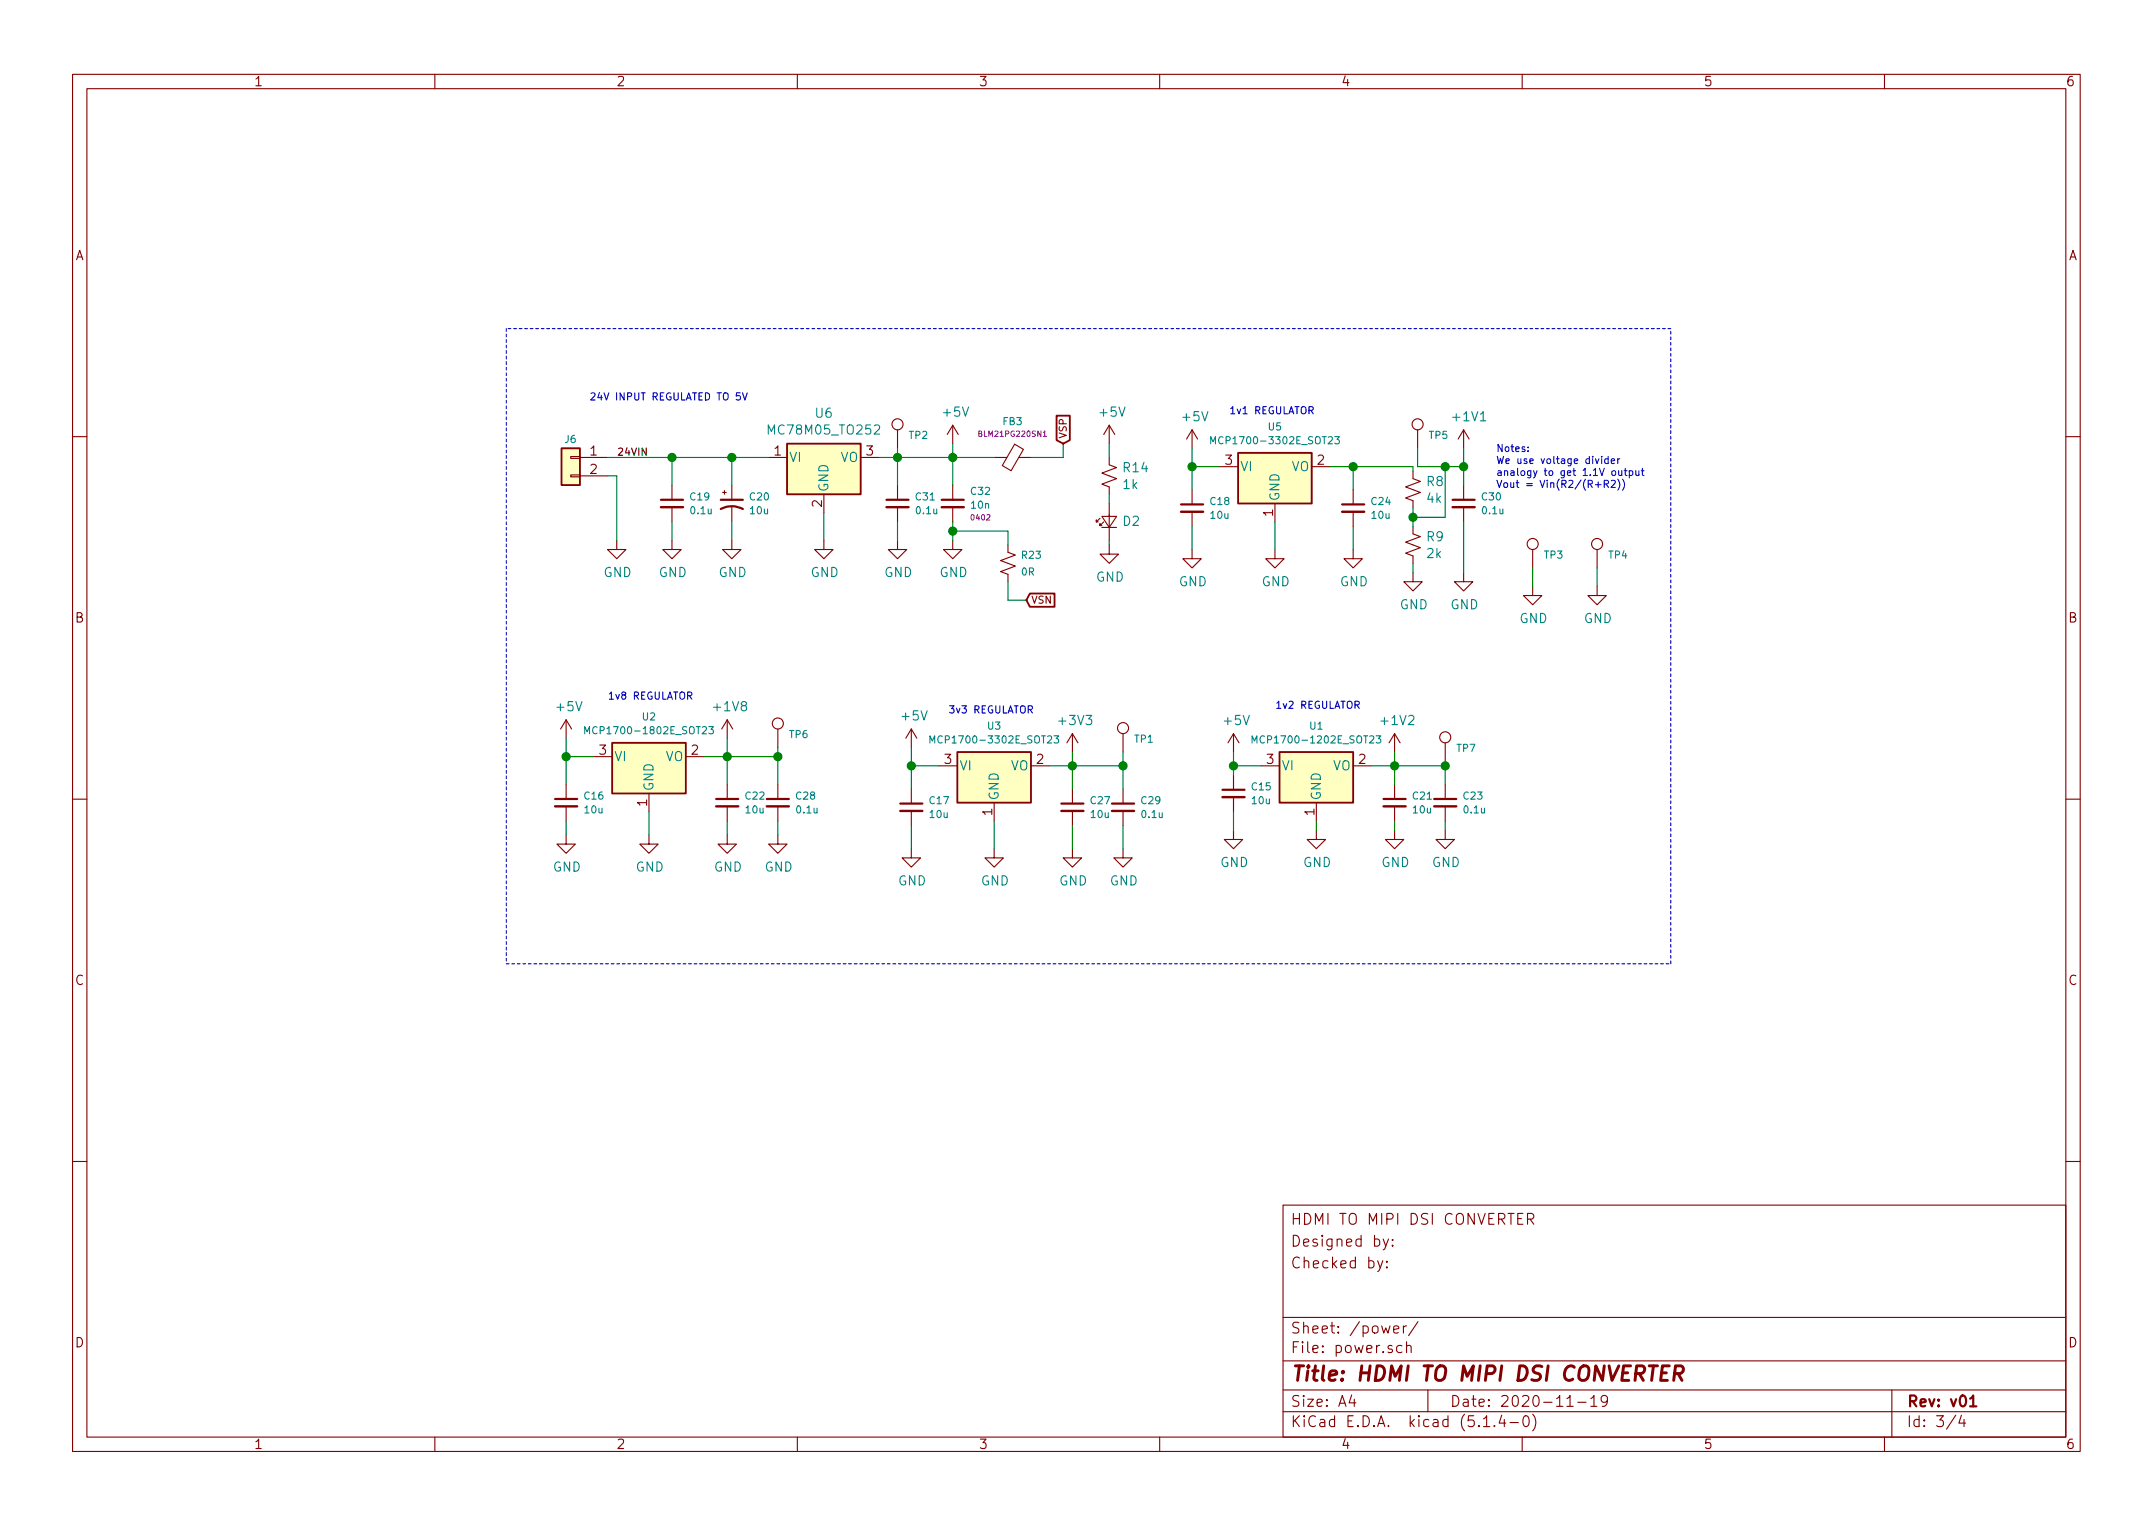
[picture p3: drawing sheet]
<svg xmlns="http://www.w3.org/2000/svg" width="297mm" height="210mm" viewBox="0 0 297 210" stroke-linecap="round" stroke-linejoin="round" font-family="sans-serif">
<g fill="none" stroke="#840000" stroke-width=".15">
<path d="M10 10.3h277v189.9h-277zM12 12.2h273v186.1h-273zM60 10.3v1.9M110 10.3v1.9M160 10.3v1.9M210 10.3v1.9M260 10.3v1.9M123.8 59.3v2.5M131.4 58.7v2.5M131.4 58.7l-.7 1.2M131.4 58.7l.8 1.2M153 58.7v2.5"/>
<path d="M153 58.7l-.7 1.2M153 58.7l.8 1.2M164.5 59.3v2.5M164.5 59.3l-.8 1.3M164.5 59.3l.7 1.3M195.6 59.3v2.5M201.9 59.3v2.5M201.9 59.3l-.7 1.3M201.9 59.3l.8 1.3M10 60.2h2M78.7 65.5h1.3v.3h-1.3zM78.7 63h1.3v.2h-1.3z"/>
<path d="M80 63.1h3.8M80 65.7h3.8M85.1 74.5v1.3h1.3l-1.3 1.3-1.3-1.3h1.3M92.7 74.5v1.3h1.3l-1.3 1.3-1.3-1.3h1.3M92.7 66.9v2.1M92.7 70v2M99.7 67.9h.5M99.9 67.7v.5M101 74.5v1.3h1.2l-1.2 1.3-1.3-1.3h1.3M101 66.9v2.1M101 70v2M106 63.1h2.6"/>
<path d="M113.7 74.5v1.3h1.2l-1.2 1.3-1.3-1.3h1.3M113.7 68.2v2.5M118.7 63.1h2.6M123.8 74.5v1.3h1.3l-1.3 1.3-1.2-1.3h1.2M123.8 66.9v2.1M123.8 70v2M131.4 74.5v1.3h1.3l-1.3 1.3-1.2-1.3h1.2M131.4 66.9v2.1M131.4 70v2M137.2 63.1h1.7M139.1 75.2v1l1 .4-2.1 .7 2.1 .8-2.1 .8 1.1 .3v1.1M140 61.3l1.2 .7-1.7 2.9-1.2-.7z"/>
<path d="M140.6 63.1h1.6M151.8 71.5l-.5 .5v-.3v.3h.2M152 71.2h2.1l-1.1 1.6zM152 72.8h2.1M152.3 72l-.5 .5v-.2v.2h.2M153 75.2v1.2h1.3l-1.3 1.3-1.2-1.3h1.2M153 63.1v1l1.1 .4-2.1 .8 2.1 .7-2.1 .8 1 .4v1M153 69.5v5M164.5 75.8v1.3h1.2l-1.2 1.3-1.3-1.3h1.3M164.5 67.6v2M164.5 70.6v2M168.3 64.4h2.5"/>
<path d="M175.9 75.8v1.3h1.3l-1.3 1.3-1.3-1.3h1.3M175.9 69.5v2.5M181 64.4h2.5M186.7 75.8v1.3h1.3l-1.3 1.3-1.3-1.3h1.3M186.7 67.6v2M186.7 70.6v2M194.9 79v1.3h1.3l-1.3 1.2-1.2-1.2h1.2M194.9 72.6v1.1l1.1 .3-2.1 .8 2.1 .8-2.1 .7 1 .4v1M194.9 65v1l1.1 .4-2.1 .8 2.1 .7-2.1 .8 1 .4v1M201.9 79v1.3h1.3l-1.3 1.2-1.2-1.2h1.2M201.9 66.9v2.1M201.9 70v2"/>
<path d="M211.5 75.8v2.6M220.3 75.8v2.6M285 60.2h2M78.1 99.3l-.8 1.3M78.1 99.3v2.5M78.1 99.3l.8 1.3M100.3 99.3v2.5M100.3 99.3l-.7 1.3M100.3 99.3l.8 1.3M211.5 80.9v1.3h1.2l-1.2 1.2-1.3-1.2h1.3M220.3 80.9v1.3h1.3l-1.3 1.2-1.2-1.2h1.2M10 110.3h2"/>
<path d="M78.1 115.2v1.3h1.3l-1.3 1.2-1.3-1.2h1.3M78.1 108.2v2M78.1 111.2v2.1M81.9 104.4h2.6M89.5 115.2v1.3h1.3l-1.3 1.2-1.2-1.2h1.2M89.5 109.5v2.5M94.6 104.4h2.6M100.3 115.2v1.3h1.3l-1.3 1.2-1.2-1.2h1.2M100.3 108.2v2M100.3 111.2v2.1M107.3 115.2v1.3h1.3l-1.3 1.2-1.3-1.2h1.3M107.3 100.6v2.5"/>
<path d="M107.3 108.2v2M107.3 111.2v2.1M125.7 117.1v1.3h1.3l-1.3 1.2-1.2-1.2h1.2M125.7 100.6v2.5M125.7 108.8v2.1M125.7 111.9v2M125.7 100.6l-.7 1.2M125.7 100.6l.8 1.2M129.5 105.7h2.6M137.2 117.1v1.3h1.2l-1.2 1.2-1.3-1.2h1.3M137.2 110.7v2.6M142.2 105.7h2.6"/>
<path d="M148 117.1v1.3h1.2l-1.2 1.2-1.3-1.2h1.3M148 101.2v2.6M148 108.8v2.1M148 111.9v2M148 101.2l-.8 1.3M148 101.2l.7 1.3M154.9 117.1v1.3h1.3l-1.3 1.2-1.2-1.2h1.2M154.9 101.2v2.6M154.9 108.8v2.1M154.9 111.9v2M170.2 114.5v1.3h1.2l-1.2 1.3-1.3-1.3h1.3M170.2 101.2l-.8 1.3"/>
<path d="M170.2 101.2v2.6M170.2 106.9v2.1M170.2 110v2M170.2 101.2l.7 1.3M174 105.7h2.5M181.6 114.5v1.3h1.3l-1.3 1.3-1.3-1.3h1.3M181.6 110.7v2.6M186.7 105.7h2.5M192.4 114.5v1.3h1.3l-1.3 1.3-1.3-1.3h1.3M192.4 101.2v2.6M192.4 108.2v2M192.4 111.2v2.1"/>
<path d="M192.4 101.2l-.8 1.3M192.4 101.2l.8 1.3M199.4 114.5v1.3h1.3l-1.3 1.3-1.3-1.3h1.3M199.4 102.5v2.5M199.4 108.2v2M199.4 111.2v2.1M285 110.3h2M10 160.2h2M177 166.3h108v32h-108zM190.1 173.9l.3 1M190.8 173.9l-.5 1.4-.2 .1M190.8 170.9l.4 1"/>
<path d="M191.3 174.8h.1l-.1 .1v-.1v.1M191.3 174l.1 .1h-.1v-.1v.1M191.6 170.9l-.5 1.4-.3 .1M192.1 171.8l.1 .1h-.1h-.1l.1-.1v.1M192.1 171l.1 .1h-.1h-.1l.1-.1v.1M210.1 167.4h-.7v1.5h.7M210.7 168.2h.6a.41 .41 0 0 0 .3-.4 .41 .41 0 0 0-.3-.4h-.6v1.5M211.1 168.2l.5 .7M285 160.2h2M60 198.3v1.9M110 198.3v1.9M160 198.3v1.9"/>
<path d="M177 194.8h108M177 191.8h108M177 187.8h108M177 181.8h108M186.5 192.5l-.4 1h1M186.8 193v1M192.3 183.4l.7-.1-.1-.3-.4-.1-.2 .2v.7l.2 .1 .4-.1M193.4 185.7a.48 .48 0 0 0-.7 .2v.4a.48 .48 0 0 0 .7 .2M193.6 182.9v1M194.1 185.7a.38 .38 0 0 1 .6 .1v.8M194.1 182.9l-.3 .1-.2 .2M194.1 185.1v1.5"/>
<path d="M195.6 182.3l-1.3 2M197 191.8v3M204.7 196.8h.8M206.2 196.7v.1l-.1-.1h.1v.1M207.2 195.2l-.4 1.1h.9M207.5 195.8v1M208.3 196.3h1.2M210 198.3v1.9M210.3 195.4a.36 .36 0 0 1 .6 .2 .77 .77 0 0 1-.4 1.2 1 1 0 0 1-.2-1.4zM211.5 195.1a1.71 1.71 0 0 1 0 2.3M216.2 194h.8M217.7 193.5h1.1"/>
<path d="M219.5 193l.4-.5v1.5M219.5 194h.8M221.8 193.2l-.3 .3h-.3l-.2-.2-.1-.5 .3-.3a.47 .47 0 0 1 .6 .3 1.01 1.01 0 0 1-.5 1.2h-.2M260 198.3v1.9M261 191.8v6.5M269.8 195.2l-1.2 2M270.6 195.2l-.3 1.1h.9M271 195.8v1"/>
<circle cx="123.8" cy="58.5" r=".76"/>
<circle cx="195.6" cy="58.5" r=".76"/>
<circle cx="211.5" cy="75.1" r=".76"/>
<circle cx="220.3" cy="75.1" r=".76"/>
<circle cx="107.3" cy="99.8" r=".76"/>
<circle cx="154.9" cy="100.5" r=".76"/>
<circle cx="199.4" cy="101.7" r=".76"/>
</g>
<g fill="none" stroke="#840000" stroke-width=".3">
<path d="M91.2 69h3M99.4 70.2a3.2 3.2 0 0 1 3.1 0M99.4 69h3.1M122.3 69h3M129.9 69h3.1M162.9 69.6h3.1M185.2 69.6h3M200.4 69h3.1M76.6 110.2h3M98.8 110.2h3.1M105.8 110.2h3M124.2 110.9h3.1"/>
<path d="M146.4 110.9h3.1M153.4 110.9h3.1M168.7 109h3M190.9 110.2h3M197.9 110.2h3M271.8 193l.4-.5v1.5M271.8 194h.9"/>
</g>
<path d="M227.5 188.4h1.2M229.2 189.4h.7M230.3 188.4h-.9l-.3 2h.9M231 189.5h.8a.56 .56 0 0 0 .5-.5 .56 .56 0 0 0-.4-.6h-.7l-.3 2M231.5 189.5l.6 .9" fill="none" stroke="#840000" stroke-width=".41"/>
<g fill="#ffffc2" stroke="#ffffc2" stroke-width=".14">
<path d="M176.5 103.8h10.2v6.9h-10.2z"/>
<path d="M84.5 102.5h10.1v7h-10.1z"/>
<path d="M132.1 103.8h10.1v6.9h-10.1z"/>
<path d="M77.5 61.8h2.5v5.1h-2.5z"/>
<path d="M108.6 61.2h10.1v7h-10.1z"/>
<path d="M170.8 62.5h10.2v7h-10.2z"/>
</g>
<path d="M145.8 57.3h1.8v3.4l-.9 .5-.9-.5zM77.5 61.8h2.5v5.1h-2.5zM108.6 61.2h10.1v7h-10.1zM170.8 62.5h10.2v7h-10.2zM142.1 81.9h3.4v1.8h-3.4l-.5-.9zM84.5 102.5h10.1v7h-10.1zM132.1 103.8h10.1v6.9h-10.1zM176.5 103.8h10.2v6.9h-10.2z" fill="none" stroke="#840000" stroke-width=".25"/>
<path d="M167 61.2v-1l.4 .8 .3-.8v1M184.1 60.2h.7l-.3 .4 .3 .2-.1 .3-.1 .1-.5-.1M80.7 101.2v-1l.3 .8 .3-.8v1M97.8 100.2h.6l-.3 .4 .3 .2v.3l-.2 .1-.4-.1M128.3 102.5v-1l.3 .7 .4-.7v1M145.4 101.5h.6l-.3 .4 .3 .2v.3l-.2 .1-.4-.1M172.7 102.5v-1l.4 .7 .3-.7v1M189.9 101.5h.6l-.3 .4 .3 .2-.1 .3-.1 .1-.4-.1" fill="none" stroke="#008484" stroke-width=".15"/>
<g fill="none" stroke="#840000" stroke-width=".33">
<path d="M91.2 70h3M122.3 70h3M129.9 70h3.1M162.9 70.6h3.1M185.2 70.6h3M200.4 70h3.1M76.6 111.2h3M98.8 111.2h3.1M105.8 111.2h3M124.2 111.9h3.1M146.4 111.9h3.1M153.4 111.9h3.1"/>
<path d="M168.7 110h3M190.9 111.2h3M197.9 111.2h3"/>
</g>
<path d="M143.9 60.2h.5" fill="none" stroke="#840084" stroke-width=".14"/>
<path d="M69.8 45.3v87.7M230.5 45.3h-160.7M69.8 133h160.7M230.5 133v-87.7" fill="none" stroke="#0000c2" stroke-width=".15" stroke-dasharray=".4 .4"/>
<g fill="none" stroke="#008400" stroke-width=".15">
<path d="M83.8 63.1h22.2M83.8 65.7h1.3v8.8M92.7 63.1v3.8M92.7 72v2.5M101 63.1v3.8M101 72v2.5M113.7 70.7v3.8M121.3 63.1h15.9M123.8 61.8v5.1M123.8 72v2.5M131.4 61.2v5.7M131.4 72v2.5"/>
<path d="M131.4 73.3h7.7v1.9M146.7 61.2v1.9h-4.5M153 61.2v1.9M153 68.2v1.3M153 74.5v.7M164.5 64.4h3.8M164.5 61.8v5.8M164.5 72.6v3.2M175.9 72v3.8M183.5 64.4h11.4v.6M186.7 64.4v3.2M186.7 72.6v3.2"/>
<path d="M194.9 70.1v2.5M194.9 77.7v1.3M195.6 61.8v2.6h6.3M199.4 64.4v7h-4.5M201.9 61.8v5.1M201.9 72v7M211.5 78.4v2.5M220.3 78.4v2.5M139.1 80.3v2.5h2.5M78.1 104.4h3.8M78.1 101.8v6.4M78.1 113.3v1.9"/>
<path d="M89.5 112v3.2M97.2 104.4h10.1M100.3 101.8v6.4M100.3 113.3v1.9M107.3 103.1v5.1M107.3 113.3v1.9M125.7 103.1v5.7M125.7 113.9v3.2M125.7 105.7h3.8M137.2 113.3v3.8M144.8 105.7h10.1M148 103.8v5"/>
<path d="M148 113.9v3.2M154.9 103.8v5M154.9 113.9v3.2M170.2 105.7h3.8M170.2 103.8v3.1M170.2 112v2.5M181.6 113.3v1.2M189.2 105.7h10.2M192.4 103.8v4.4M192.4 113.3v1.2M199.4 105v3.2M199.4 113.3v1.2"/>
</g>
<g fill="none" stroke="#0000c2" stroke-width=".15">
<path d="M102.1 54.2h-.5v.5l.5-.1 .1 .2-.1 .3-.1 .1-.4-.1M102.4 54.2l.4 1 .3-1M180.6 56.6h.5l.1-.2-.1-.2-.5-.1v1M180.8 56.6l.4 .5M210.8 62.2v.1M210.8 61.7v.1M220.1 66.9h.8M221 63h.1M221 63.3v.7M221.3 66.8l.5-.1 .1-.1v-.3h-.6v1M221.6 66.8l.3 .5M221.9 63.3h-.3l-.2 .2 .1 .4h.4"/>
<path d="M221.9 63v1M222.3 63.6l.5-.1-.1-.2h-.3l-.1 .1v.5h.4M222.3 66.3h.4h.1l.1 .2-.7 .8h.7M223.2 66.1a1.16 1.16 0 0 1 0 1.5M223.2 63.3v.7M223.3 64.9l.1 .7h.2l.1-.1M223.5 63.3l-.3 .2M223.7 64.9v.7M223.9 66.1a1.16 1.16 0 0 1 0 1.5M224.1 64.9h.4M224.2 64.6v.9l.3 .1M224.8 65l.3-.1 .2 .2-.1 .5h-.4"/>
<path d="M224.8 64.9v1M225.7 64.9v.6a.24 .24 0 0 0 .2 .1 .24 .24 0 0 0 .2-.1M226.1 64.9v.7M226.4 64.9h.4M226.6 64.6v.9v.1h.2M94.9 96l.5-.1 .1-.1-.1-.3h-.5v1M95.1 96l.4 .5M141.9 97.9l.4-.1 .1-.1v-.2l-.5-.1v1M142.1 97.9l.3 .5M186.9 97.3l.5-.1 .1-.1v-.3l-.6-.1v1M187.2 97.3l.3 .4"/>
</g>
<g fill="#008400" stroke="#008400" stroke-width=".25">
<circle cx="123.8" cy="63.1" r=".51"/>
<circle cx="125.7" cy="105.7" r=".51"/>
<circle cx="131.4" cy="73.3" r=".51"/>
<circle cx="170.2" cy="105.7" r=".51"/>
<circle cx="154.9" cy="105.7" r=".51"/>
<circle cx="148" cy="105.7" r=".51"/>
<circle cx="201.9" cy="64.4" r=".51"/>
<circle cx="194.9" cy="71.4" r=".51"/>
<circle cx="92.7" cy="63.1" r=".51"/>
<circle cx="192.4" cy="105.7" r=".51"/>
<circle cx="78.1" cy="104.4" r=".51"/>
<circle cx="101" cy="63.1" r=".51"/>
<circle cx="199.4" cy="64.4" r=".51"/>
<circle cx="186.7" cy="64.4" r=".51"/>
<circle cx="164.5" cy="64.4" r=".51"/>
<circle cx="199.4" cy="105.7" r=".51"/>
<circle cx="100.3" cy="104.4" r=".51"/>
<circle cx="131.4" cy="63.1" r=".51"/>
<circle cx="107.3" cy="104.4" r=".51"/>
</g>
<text font-size="2.8" fill="#840000" x="178" y="190.5">Title: HDMI TO MIPI DSI CONVERTER</text>
<g font-size="2.1" fill="#840000">
<text x="178" y="172">Designed by:</text>
<text x="178" y="169">HDMI TO MIPI DSI CONVERTER</text>
<text x="178" y="175">Checked by:</text>
<text x="178" y="184">Sheet: /power/</text>
<text x="178" y="186.7">File: power.sch</text>
<text x="178" y="196.9">KiCad E.D.A. kicad (5.1.4-0)</text>
<text x="178" y="194.1">Size: A4</text>
<text x="200" y="194.1">Date: 2020-11-19</text>
<text x="263" y="194.1">Rev: v01</text>
<text x="263" y="196.9">Id: 3/4</text>
</g>
<g font-size="1.8" fill="#840000">
<text x="35" y="11.9">1</text>
<text x="85" y="11.9">2</text>
<text x="135" y="11.9">3</text>
<text x="185" y="11.9">4</text>
<text x="235" y="11.9">5</text>
<text x="285" y="11.9">6</text>
<text x="10.4" y="35.9">A</text>
<text x="285.4" y="35.9">A</text>
<text x="81.4" y="62.9">1</text>
<text x="81.4" y="65.4">2</text>
<text x="106.8" y="62.9">1</text>
<text x="119.5" y="62.9">3</text>
<text x="169.1" y="64.1">3</text>
<text x="181.8" y="64.1">2</text>
<text x="113.4" y="69.9" transform="rotate(-90 113.4 69.9)">2</text>
<text x="175.6" y="71.2" transform="rotate(-90 175.6 71.2)">1</text>
<text x="10.4" y="85.9">B</text>
<text x="285.4" y="85.9">B</text>
<text x="82.7" y="104.1">3</text>
<text x="95.4" y="104.1">2</text>
<text x="130.3" y="105.4">3</text>
<text x="143" y="105.4">2</text>
<text x="174.8" y="105.4">3</text>
<text x="187.5" y="105.4">2</text>
<text x="89.3" y="111.2" transform="rotate(-90 89.3 111.2)">1</text>
<text x="136.9" y="112.5" transform="rotate(-90 136.9 112.5)">1</text>
<text x="181.4" y="112.5" transform="rotate(-90 181.4 112.5)">1</text>
<text x="10.4" y="135.9">C</text>
<text x="285.4" y="135.9">C</text>
<text x="10.4" y="185.9">D</text>
<text x="285.4" y="185.9">D</text>
<text x="35" y="199.9">1</text>
<text x="85" y="199.9">2</text>
<text x="135" y="199.9">3</text>
<text x="185" y="199.9">4</text>
<text x="235" y="199.9">5</text>
<text x="285" y="199.9">6</text>
</g>
<g font-size="1.8" fill="#008484">
<text x="106.4" y="60">MC78M05_TO252</text>
<text x="112.5" y="57.7">U6</text>
<text x="130.2" y="57.5">+5V</text>
<text x="151.8" y="57.5">+5V</text>
<text x="163.2" y="58.1">+5V</text>
<text x="200.6" y="58.1">+1V1</text>
<text x="108.8" y="63.7">VI</text>
<text x="115.9" y="63.7">VO</text>
<text x="155" y="65.2">R14</text>
<text x="171.1" y="65">VI</text>
<text x="178.2" y="65">VO</text>
<text x="114.3" y="67.9" transform="rotate(-90 114.3 67.9)">GND</text>
<text x="155" y="67.5">1k</text>
<text x="176.5" y="69.2" transform="rotate(-90 176.5 69.2)">GND</text>
<text x="196.9" y="67.1">R8</text>
<text x="196.9" y="69.4">4k</text>
<text x="155" y="72.6">D2</text>
<text x="196.9" y="74.7">R9</text>
<text x="196.9" y="77">2k</text>
<text x="83.3" y="79.6">GND</text>
<text x="90.9" y="79.6">GND</text>
<text x="99.1" y="79.6">GND</text>
<text x="111.8" y="79.6">GND</text>
<text x="122" y="79.6">GND</text>
<text x="129.6" y="79.6">GND</text>
<text x="151.2" y="80.3">GND</text>
<text x="162.6" y="80.9">GND</text>
<text x="174.1" y="80.9">GND</text>
<text x="184.9" y="80.9">GND</text>
<text x="193.1" y="84.1">GND</text>
<text x="200.1" y="84.1">GND</text>
<text x="209.6" y="86">GND</text>
<text x="218.5" y="86">GND</text>
<text x="76.9" y="98.1">+5V</text>
<text x="98.6" y="98.1">+1V8</text>
<text x="124.5" y="99.4">+5V</text>
<text x="146.3" y="100">+3V3</text>
<text x="169" y="100">+5V</text>
<text x="190.7" y="100">+1V2</text>
<text x="84.7" y="105">VI</text>
<text x="91.8" y="105">VO</text>
<text x="132.3" y="106.3">VI</text>
<text x="139.4" y="106.3">VO</text>
<text x="176.8" y="106.3">VI</text>
<text x="183.9" y="106.3">VO</text>
<text x="90.2" y="109.2" transform="rotate(-90 90.2 109.2)">GND</text>
<text x="137.8" y="110.5" transform="rotate(-90 137.8 110.5)">GND</text>
<text x="182.2" y="110.5" transform="rotate(-90 182.2 110.5)">GND</text>
<text x="168.4" y="119.6">GND</text>
<text x="179.8" y="119.6">GND</text>
<text x="190.6" y="119.6">GND</text>
<text x="197.6" y="119.6">GND</text>
<text x="76.3" y="120.3">GND</text>
<text x="87.7" y="120.3">GND</text>
<text x="98.5" y="120.3">GND</text>
<text x="105.5" y="120.3">GND</text>
<text x="123.9" y="122.2">GND</text>
<text x="135.3" y="122.2">GND</text>
<text x="146.1" y="122.2">GND</text>
<text x="153.1" y="122.2">GND</text>
</g>
<g font-size="1.4" fill="#0000c2">
<text x="81.3" y="55.2">24V INPUT REGULATED TO 5V</text>
<text x="169.5" y="57.1">1v1 REGULATOR</text>
<text x="206.4" y="62.4">Notes:</text>
<text x="206.4" y="64">We use voltage divider</text>
<text x="206.4" y="65.7">analogy to get 1.1V output</text>
<text x="206.4" y="67.3">Vout = Vin(R2/(R+R2))</text>
<text x="83.8" y="96.5">1v8 REGULATOR</text>
<text x="130.8" y="98.4">3v3 REGULATOR</text>
<text x="175.9" y="97.8">1v2 REGULATOR</text>
</g>
<g font-size="1.4" fill="#008484">
<text x="138.4" y="58.6">FB3</text>
<text x="175" y="59.4">U5</text>
<text x="78" y="61.1">J6</text>
<text x="125.5" y="60.5">TP2</text>
<text x="168" y="61.3">MCP1700-3302E_SOT23</text>
<text x="197.2" y="60.5">TP5</text>
<text x="95.3" y="69">C19</text>
<text x="95.4" y="70.9">0.1u</text>
<text x="103.5" y="69">C20</text>
<text x="103.6" y="70.9">10u</text>
<text x="126.4" y="69">C31</text>
<text x="126.5" y="70.9">0.1u</text>
<text x="134" y="68.3">C32</text>
<text x="134.1" y="70.2">10n</text>
<text x="167" y="69.7">C18</text>
<text x="167.1" y="71.6">10u</text>
<text x="189.3" y="69.7">C24</text>
<text x="189.3" y="71.6">10u</text>
<text x="204.5" y="69">C30</text>
<text x="204.6" y="70.9">0.1u</text>
<text x="141" y="77.1">R23</text>
<text x="213.1" y="77.1">TP3</text>
<text x="222" y="77.1">TP4</text>
<text x="141" y="79.4">0R</text>
<text x="81.7" y="101.3">MCP1700-1802E_SOT23</text>
<text x="88.7" y="99.4">U2</text>
<text x="108.9" y="101.8">TP6</text>
<text x="136.3" y="100.7">U3</text>
<text x="180.7" y="100.7">U1</text>
<text x="129.3" y="102.6">MCP1700-3302E_SOT23</text>
<text x="156.6" y="102.5">TP1</text>
<text x="173.8" y="102.6">MCP1700-1202E_SOT23</text>
<text x="201" y="103.7">TP7</text>
<text x="80.7" y="110.3">C16</text>
<text x="80.7" y="112.2">10u</text>
<text x="102.9" y="110.3">C22</text>
<text x="102.9" y="112.2">10u</text>
<text x="109.9" y="110.3">C28</text>
<text x="110" y="112.2">0.1u</text>
<text x="128.3" y="110.9">C17</text>
<text x="128.3" y="112.8">10u</text>
<text x="150.5" y="110.9">C27</text>
<text x="150.6" y="112.8">10u</text>
<text x="157.5" y="110.9">C29</text>
<text x="157.6" y="112.8">0.1u</text>
<text x="172.7" y="109">C15</text>
<text x="172.8" y="110.9">10u</text>
<text x="195" y="110.3">C21</text>
<text x="195" y="112.2">10u</text>
<text x="202" y="110.3">C23</text>
<text x="202.1" y="112.2">0.1u</text>
</g>
<text font-size="1.4" x="85.1" y="62.9">24VIN</text>
<g font-size="1.4" fill="#840000">
<text x="147.2" y="60.6" transform="rotate(-90 147.2 60.6)">VSP</text>
<text x="142.2" y="83.3">VSN</text>
</g>
<g font-size="1.1" fill="#840084">
<text x="135.3" y="60.3">BLM21PG220SN1</text>
<text x="134.1" y="71.8">0402</text>
</g>
</svg>
